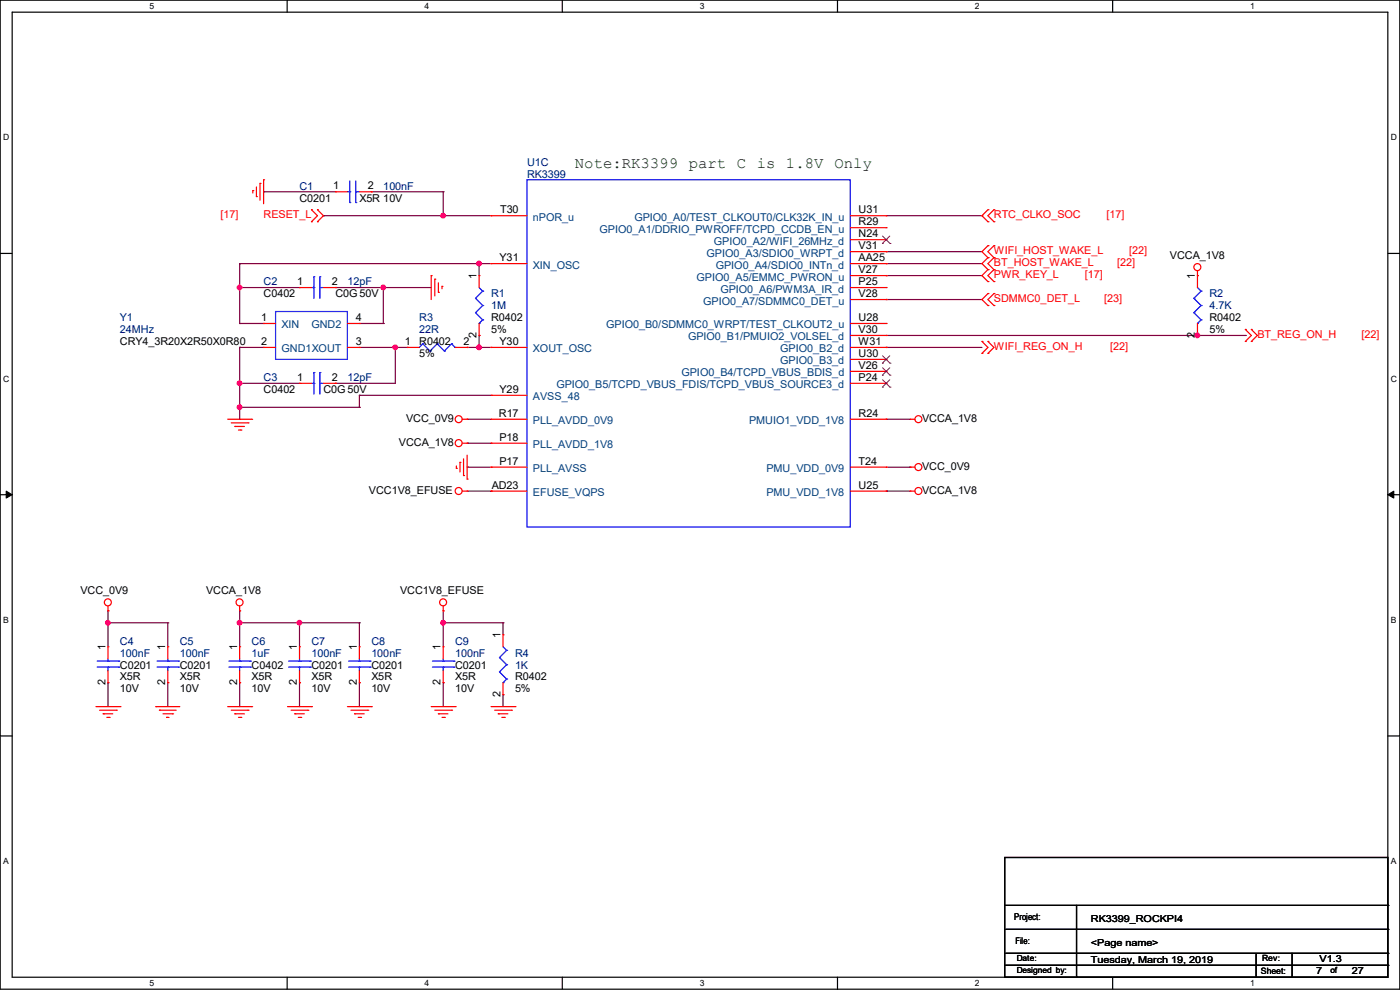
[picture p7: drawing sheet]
<svg xmlns="http://www.w3.org/2000/svg" width="297mm" height="210mm" viewBox="0 0 297 210" stroke-linecap="round" stroke-linejoin="round" font-family="sans-serif">
<path d="M0 0h297v209.8h-297zM2.6 2.6h291.8v204.7h-291.8z" fill="none" stroke="#000" stroke-width=".25"/>
<g fill="#fff">
<path d="M31.7 .3h1v2h-1z"/>
<path d="M31.7 207.6h1v1.9h-1z"/>
</g>
<path d="M60.9 0v2.6M60.9 207.3v2.5" fill="none" stroke="#000" stroke-width=".25"/>
<g fill="#fff">
<path d="M90.1 .3h1v2h-1z"/>
<path d="M90.1 207.6h1v1.9h-1z"/>
</g>
<path d="M119.3 0v2.6M119.3 207.3v2.5" fill="none" stroke="#000" stroke-width=".25"/>
<g fill="#fff">
<path d="M148.5 .3h.9v2h-.9z"/>
<path d="M148.5 207.6h.9v1.9h-.9z"/>
</g>
<path d="M177.7 0v2.6M177.7 207.3v2.5" fill="none" stroke="#000" stroke-width=".25"/>
<g fill="#fff">
<path d="M206.8 .3h1v2h-1z"/>
<path d="M206.8 207.6h1v1.9h-1z"/>
</g>
<path d="M236.1 0v2.6M236.1 207.3v2.5" fill="none" stroke="#000" stroke-width=".25"/>
<g fill="#fff">
<path d="M265.2 .3h1v2h-1z"/>
<path d="M265.2 207.6h1v1.9h-1z"/>
<path d="M.7 28.2h1.2v1.9h-1.2z"/>
<path d="M295.1 28.2h1.2v1.9h-1.2z"/>
<path d="M.7 79.3h1.2v2h-1.2z"/>
<path d="M295.1 79.3h1.2v2h-1.2z"/>
</g>
<path d="M0 53.8h2.6M294.4 53.8h2.6" fill="none" stroke="#000" stroke-width=".25"/>
<g fill="#fff">
<path d="M.7 130.5h1.2v2h-1.2z"/>
<path d="M295.1 130.5h1.1v2h-1.1z"/>
</g>
<path d="M0 104.9h2.6M294.4 104.9h2.6" fill="none" stroke="#000" stroke-width=".25"/>
<path d="M1.3 104.2l1.3 .7-1.3 .8zM294.4 104.9l1.3-.7v1.5z" fill="#000" stroke="#000" stroke-width=".21"/>
<g fill="#fff">
<path d="M.7 181.7h1.2v2h-1.2z"/>
<path d="M295.1 181.7h1.1v2h-1.1z"/>
</g>
<g fill="none" stroke="#000" stroke-width=".25">
<path d="M0 156.1h2.6M294.4 156.1h2.6M213.1 181.9h81.3v25.4h-81.3zM213.1 192.1h81.3M213.4 197.1h81M228.4 192.1v15.2M294.4 192.1h.1M294.4 197.1h.1M213.1 204.8h81.3M213.4 202.2h81M228.4 207.3h.1M266.5 207.3h.1"/>
<path d="M266.5 202.5v4.8M274.1 207.3h.1M274.1 202.2v5.1M294.4 202.2h.1M294.4 204.8h.1"/>
</g>
<g fill="none" stroke="#800040" stroke-width=".25">
<path d="M50.8 55.9h.1M50.8 55.9h53.4M50.8 55.9v12.7M55.9 40.7h.1M55.9 40.7h15.3M68.6 45.8h.1M68.6 45.8h35.6M78.8 40.7h.1M78.8 40.7h15.2M94 40.7h.1M94 45.8h.1M94 40.7v5.1"/>
<path d="M101.6 55.9h.1M101.6 55.9v2.6M188 53.4h.1M188 55.9h.1M188 58.5h.1M188 45.8h20.3M188 55.9h20.3M188 53.4h20.3M188 58.5h20.3M208.3 45.8h.1M50.8 73.7h.1M50.8 61h.1"/>
<path d="M50.8 68.6h.1M50.8 73.7h5.1M50.8 73.7v15.2M50.8 61h12.7M50.8 68.6h5.1M71.2 61h.1M71.2 61h20.3M76.2 73.7h10.2M76.2 68.6h5.1M81.3 61h.1M81.3 68.6h.1M81.3 61v7.6"/>
<path d="M83.9 73.7h.1M83.9 73.7v7.6h-12.7M99.1 73.7h.1M99.1 73.7h5.1M101.6 71.2h.1M101.6 73.7h.1M101.6 71.2v2.5M188 63.5h.1M188 73.7h.1M188 73.7h20.3M188 63.5h20.3M188 71.2h76.2"/>
<path d="M254 71.2h.1M264.2 71.2h.1M50.8 81.3h.1M50.8 86.4h.1M50.8 88.9h.1M50.8 81.3h12.7M50.8 86.4h25.4M71.2 81.3h.1M76.2 83.9h.1M76.2 86.4h.1M76.2 83.9h28M76.2 83.9v2.5"/>
<path d="M99.1 99.1h.1M99.1 94h.1M99.1 88.9h.1M99.1 99.1h5.1M99.1 94h5.1M99.1 88.9h5.1M188 88.9h.1M188 99.1h5.1M188 88.9h5.1M193.1 99.1h.1M99.1 104.2h5.1M104.2 104.2h.1"/>
<path d="M188 104.2h.1M188 104.2h5.1M22.9 129.6h.1M22.9 132.1h.1M22.9 129.6v7.6M22.9 132.1h12.7M35.6 132.1h.1M35.6 132.1v5.1M50.8 129.6h.1M50.8 132.1h.1M50.8 129.6v7.6M50.8 132.1h25.4"/>
<path d="M63.5 132.1h.1M63.5 132.1v5.1M76.2 132.1h.1M76.2 132.1v5.1M94 129.6h.1M94 132.1h.1M94 129.6v7.6M94 132.1h12.7M106.7 132.1h.1M106.7 132.1v2.6M22.9 144.8h.1M22.9 144.8v5.1"/>
<path d="M35.6 144.8h.1M35.6 144.8v5.1M50.8 144.8h.1M50.8 144.8v5.1M63.5 144.8h.1M63.5 144.8v5.1M76.2 144.8h.1M76.2 144.8v5.1M94 144.8h.1M94 144.8v5.1M106.7 147.4h.1M106.7 147.4v2.5"/>
</g>
<g fill="#f0f" stroke="#f0f" stroke-width=".25">
<circle cx="101.6" cy="73.7" r=".49"/>
<circle cx="94" cy="45.7" r=".49"/>
<circle cx="83.8" cy="73.7" r=".49"/>
<circle cx="101.6" cy="55.9" r=".49"/>
<circle cx="50.8" cy="81.3" r=".49"/>
<circle cx="50.8" cy="61" r=".49"/>
<circle cx="81.3" cy="61" r=".49"/>
<circle cx="50.8" cy="86.4" r=".49"/>
<circle cx="254" cy="71.1" r=".49"/>
<circle cx="94" cy="132.1" r=".49"/>
<circle cx="63.5" cy="132.1" r=".49"/>
<circle cx="50.8" cy="132.1" r=".49"/>
<circle cx="22.9" cy="132.1" r=".49"/>
</g>
<g fill="none" stroke="#f00" stroke-width=".25">
<path d="M54.4 39.7v2M55.2 38.9h.1M55.2 38.9v3.6M55.9 38.1h.1M55.9 38.1v5.1M53.6 40.4h.1M53.6 40.4v.5M54.4 41.7h.1M66.1 44.5h.1M66.1 47h.1M66.1 44.5l1.3 1.3-1.3 1.2M67.4 47h.1"/>
<path d="M67.4 44.5h.1M67.4 44.5l1.2 1.3-1.2 1.2M71.2 40.7h.1M71.2 40.7h2.5M76.2 40.7h2.6M78.8 40.7h.1M91.5 58.5h.1M91.5 58.5v5M92.2 59.2h.1M92.2 59.2v3.6M93 60v2M101.6 58.5h.1"/>
<path d="M101.6 58.5v2.5M104.2 55.9h.1M104.2 45.8h.1M104.2 55.9h7.6M104.2 45.8h7.6M180.4 55.9h7.6M180.4 45.8h7.6M180.4 48.3h7.6M180.4 50.8h7.6M180.4 53.4h7.6M180.4 58.5h7.6M188 45.8h.1"/>
<path d="M188 48.3h.1M188 50.8h.1M188 55.9h.1M188 53.4h.1M188 58.5h.1M209.6 47h.1M209.6 44.5h.1M209.6 52.1h.1M209.6 54.7h.1M209.6 57.2h.1M209.6 59.7h.1M209.6 44.5l-1.3 1.3 1.3 1.2"/>
<path d="M209.6 52.1l-1.3 1.3 1.3 1.3M209.6 54.7l-1.3 1.2 1.3 1.3M209.6 57.2l-1.3 1.3 1.3 1.2M210.9 44.5h.1M210.9 47h.1M210.9 54.7h.1M210.9 52.1h.1M210.9 57.2h.1M210.9 59.7h.1M210.9 44.5l-1.3 1.3 1.3 1.2M210.9 52.1l-1.3 1.3 1.3 1.3M210.9 54.7l-1.3 1.2 1.3 1.3"/>
<path d="M210.9 57.2l-1.3 1.3 1.3 1.2M254 58.5h.1M254 57.4v3.6M55.9 68.6h.1M55.9 73.7h.1M55.9 73.7h2.6M55.9 68.6h2.6M63.5 61h.1M63.5 61h2.6M68.6 61h2.6M71.2 61h.1M73.7 73.7h2.5"/>
<path d="M73.7 68.6h2.5M76.2 73.7h.1M76.2 68.6h.1M86.4 73.7h.1M86.4 73.7h2.5M93 62h.1M93.8 60.7h.1M93.8 60.7v.6M96.6 73.7h2.5M99.1 73.7h.1M101.6 71.2h.1M101.6 68.6v2.6"/>
<path d="M104.2 73.7h.1M104.2 73.7h7.6M180.4 61h7.6M180.4 73.7h7.6M180.4 78.8h7.6M180.4 76.2h7.6M180.4 71.2h7.6M180.4 68.6h7.6M180.4 63.5h7.6M188 78.8h.1M188 76.2h.1M188 73.7h.1"/>
<path d="M188 71.2h.1M188 68.6h.1M188 63.5h.1M188 61h.1M208.3 75h.1M208.3 72.4h.1M208.3 72.4l1.3 1.3-1.3 1.3M209.6 64.8h.1M209.6 62.3h.1M209.6 75h.1M209.6 72.4h.1M209.6 62.3l-1.3 1.2 1.3 1.3"/>
<path d="M209.6 72.4l1.3 1.3-1.3 1.3M210.9 62.3h.1M210.9 64.8h.1M210.9 62.3l-1.3 1.2 1.3 1.3M254 71.2h.1M254 68.6v2.6M264.2 72.4h.1M264.2 69.9h.1M264.2 69.9l1.3 1.3-1.3 1.2M265.5 72.4h.1M265.5 69.9h.1M265.5 69.9l1.2 1.3-1.2 1.2"/>
<path d="M48.3 88.9h5.1M49.1 89.7h3.5M49.8 90.5h.1M49.8 90.5h2.1M50.6 91.2h.5M51.1 91.2h.1M52.6 89.7h.1M53.4 88.9h.1M63.5 81.3h.1M63.5 81.3h2.6M68.6 81.3h2.6M71.2 81.3h.1"/>
<path d="M96.8 99.4h.1M96.8 98.8v.6M97.6 98.1h.1M97.6 98.1v2M98.1 94h1M98.1 88.9h1M98.3 97.3v3.6M99.1 94h.1M99.1 88.9h.1M99.1 96.6v5M104.2 99.1h.1M104.2 88.9h.1"/>
<path d="M104.2 94h.1M104.2 83.9h.1M104.2 94h7.6M104.2 88.9h7.6M104.2 99.1h7.6M104.2 83.9h7.6M180.4 88.9h7.6M180.4 99.1h7.6M180.4 81.3h7.6M188 81.3h.1M188 88.9h.1M188 99.1h.1"/>
<path d="M193.1 88.9h.1M193.1 99.1h.1M193.1 88.9h1M193.1 99.1h1M98.1 104.2h1M98.3 100.9h.1M99.1 101.6h.1M99.1 104.2h.1M104.2 104.2h.1M104.2 104.2h7.6M180.4 104.2h7.6M188 104.2h.1"/>
<path d="M193.1 104.2h.1M193.1 104.2h1M22.9 129.6h.1M22.9 137.2h.1M22.9 128.6v1M22.9 137.2v2.5M35.6 137.2h.1M35.6 137.2v2.5M50.8 129.6h.1M50.8 137.2h.1M50.8 128.6v1M50.8 137.2v2.5"/>
<path d="M63.5 137.2h.1M63.5 137.2v2.5M76.2 137.2h.1M76.2 137.2v2.5M94 129.6h.1M94 137.2h.1M94 128.6v1M94 137.2v2.5M106.7 134.7h.1M106.7 134.7v2.5M20.4 149.9h5M21.1 150.7h3.6"/>
<path d="M21.9 151.4h.1M21.9 151.4h2M22.6 152.2h.6M22.9 144.8h.1M22.9 142.3v2.5M23.2 152.2h.1M24.7 150.7h.1M25.4 149.9h.1M33.1 149.9h.1M33.1 149.9h5M33.8 150.7h.1M33.8 150.7h3.6"/>
<path d="M34.6 151.4h2M35.3 152.2h.1M35.3 152.2h.6M35.6 144.8h.1M35.6 142.3v2.5M36.6 151.4h.1M48.3 149.9h5.1M49.1 150.7h3.5M49.8 151.4h.1M49.8 151.4h2.1M50.6 152.2h.5M50.8 144.8h.1"/>
<path d="M50.8 142.3v2.5M51.1 152.2h.1M52.6 150.7h.1M53.4 149.9h.1M61 149.9h5.1M61.8 150.7h3.5M62.5 151.4h.1M62.5 151.4h2.1M63.3 152.2h.5M63.5 144.8h.1M63.5 142.3v2.5M63.8 152.2h.1"/>
<path d="M65.3 150.7h.1M66.1 149.9h.1M73.7 149.9h5.1M74.5 150.7h3.5M75.2 151.4h.1M75.2 151.4h2.1M76 152.2h.5M76.2 144.8h.1M76.2 142.3v2.5M76.5 152.2h.1M78 150.7h.1M78.8 149.9h.1"/>
<path d="M91.5 149.9h5.1M92.2 150.7h3.6M93 151.4h.1M93 151.4h2M93.8 152.2h.5M94 144.8h.1M94 142.3v2.5M94.3 152.2h.1M95.8 150.7h.1M96.6 149.9h.1M104.2 149.9h5.1M104.9 150.7h3.6"/>
<path d="M105.7 151.4h.1M105.7 151.4h2M106.5 152.2h.5M106.7 147.4h.1M106.7 144.8v2.6M107 152.2h.1M108.5 150.7h.1M109.3 149.9h.1"/>
<circle cx="254" cy="56.7" r=".74"/>
<circle cx="97.3" cy="88.9" r=".74"/>
<circle cx="97.3" cy="94" r=".74"/>
<circle cx="194.8" cy="88.9" r=".74"/>
<circle cx="194.8" cy="99.1" r=".74"/>
<circle cx="97.3" cy="104.2" r=".74"/>
<circle cx="194.8" cy="104.2" r=".74"/>
<circle cx="22.9" cy="127.8" r=".74"/>
<circle cx="50.8" cy="127.8" r=".74"/>
<circle cx="94" cy="127.8" r=".74"/>
</g>
<g fill="none" stroke="#00f" stroke-width=".25">
<path d="M74.2 38.4v4.6M75.5 38.4v4.6M111.8 38.1h68.6v73.7h-68.6zM66.6 58.7h.1M66.6 58.7v4.6M67.9 58.7h.1M67.9 58.7v4.6M73.7 40.7h.5M74.2 40.7h.1M74.2 43h.1M75.5 43h.1M75.5 40.7h.1"/>
<path d="M75.5 40.7h.7M58.5 66.1h15.2v10.1h-15.2zM66.1 61h.5M66.6 61h.1M66.6 79h.1M66.6 79v4.6M67.9 61h.1M67.9 79h.1M67.9 61h.7M67.9 79v4.6M89.7 72.9h.1M89.7 72.9l-.8 .8"/>
<path d="M89.7 72.9l1.5 1.6M91.2 74.5h.1M92.8 72.9h.1M92.8 72.9l-1.6 1.6M92.8 72.9l1.5 1.6M94.3 74.5h.1M95.8 72.9h.1M95.8 72.9l-1.5 1.6M95.8 72.9l.8 .8M96.6 73.7h.1M100.9 63.3h.1M100.9 66.3h.1"/>
<path d="M100.9 63.3l1.5 1.5M100.9 66.3l1.5 1.6M101.6 68.6h.1M101.6 61l.8 .8M102.4 61.8h.1M102.4 64.8h.1M102.4 67.9h.1M102.4 61.8l-1.5 1.5M102.4 64.8l-1.5 1.5M102.4 67.9l-.8 .7M253.3 63.3h.1M253.3 66.3h.1"/>
<path d="M253.3 63.3l1.5 1.5M253.3 66.3l1.5 1.6M254 68.6h.1M254 61l.8 .8M254.8 61.8h.1M254.8 64.8h.1M254.8 67.9h.1M254.8 61.8l-1.5 1.5M254.8 64.8l-1.5 1.5M254.8 67.9l-.8 .7M66.1 81.3h.5M66.6 81.3h.1"/>
<path d="M67.9 81.3h.1M67.9 81.3h.7M22.9 139.7v.6M35.6 139.7v.6M50.8 139.7v.6M63.5 139.7v.6M76.2 139.7v.6M94 139.7v.6M106 139.5h.1M106 139.5l1.5 1.5M106.7 137.2l.8 .8M107.5 138h.1"/>
<path d="M107.5 138l-1.5 1.5M20.6 141.5h4.6M20.6 140.3h4.6M22.9 140.3h.1M22.9 141.5h.1M22.9 141.5v.8M25.2 141.5h.1M25.2 140.3h.1M33.3 141.5h4.6M33.3 140.3h4.6M35.6 140.3h.1M35.6 141.5h.1"/>
<path d="M35.6 141.5v.8M37.9 141.5h.1M37.9 140.3h.1M48.6 141.5h4.5M48.6 140.3h4.5M50.8 140.3h.1M50.8 141.5h.1M50.8 141.5v.8M53.1 141.5h.1M53.1 140.3h.1M61.3 141.5h4.5M61.3 140.3h4.5"/>
<path d="M63.5 140.3h.1M63.5 141.5h.1M63.5 141.5v.8M65.8 141.5h.1M65.8 140.3h.1M74 141.5h4.5M74 140.3h4.5M76.2 140.3h.1M76.2 141.5h.1M76.2 141.5v.8M78.5 141.5h.1M78.5 140.3h.1"/>
<path d="M91.7 141.5h4.6M91.7 140.3h4.6M94 140.3h.1M94 141.5h.1M94 141.5v.8M96.3 141.5h.1M96.3 140.3h.1M106 142.5h.1M106 142.5l1.5 1.6M106.7 144.8h.1M107.5 141h.1M107.5 144.1h.1"/>
<path d="M107.5 141l-1.5 1.5M107.5 144.1l-.8 .7"/>
</g>
<g fill="none" stroke="#804000" stroke-width=".21">
<path d="M187.2 51.6h.1M187.2 50.1l1.6 1.5M188.8 50.1l-1.6 1.5M188.8 51.6h.1M187.2 79.6h.1M187.2 77h.1M187.2 78l1.6 1.6M187.2 75.5l1.6 1.5M188.8 78l-1.6 1.6M188.8 75.5l-1.6 1.5M188.8 79.6h.1M188.8 77h.1"/>
<path d="M187.2 82.1h.1M187.2 80.6l1.6 1.5M188.8 80.6l-1.6 1.5M188.8 82.1h.1"/>
</g>
<g font-size="3.3" fill="#004000">
<text x="122" y="35.7">Note:RK3399 part C is 1.8V</text>
<text x="177" y="35.7">Only</text>
</g>
<g font-size="2.3" fill="#000080">
<text x="111.8" y="35.1">U1C</text>
<text x="63.5" y="40.2">C1</text>
<text x="81.3" y="40.2">100nF</text>
<text x="111.8" y="37.7">RK3399</text>
<text x="55.9" y="60.5">C2</text>
<text x="73.7" y="60.5">12pF</text>
<text x="104.2" y="63.1">R1</text>
<text x="104.2" y="65.6">1M</text>
<text x="256.6" y="63.1">R2</text>
<text x="256.6" y="65.6">4.7K</text>
<text x="25.4" y="68.2">Y1</text>
<text x="25.4" y="70.7">24MHz</text>
<text x="88.9" y="68.2">R3</text>
<text x="88.9" y="70.7">22R</text>
<text x="55.9" y="80.9">C3</text>
<text x="73.7" y="80.9">12pF</text>
<text x="25.4" y="136.7">C4</text>
<text x="38.1" y="136.7">C5</text>
<text x="53.4" y="136.7">C6</text>
<text x="66.1" y="136.7">C7</text>
<text x="78.8" y="136.7">C8</text>
<text x="96.6" y="136.7">C9</text>
<text x="25.4" y="139.3">100nF</text>
<text x="38.1" y="139.3">100nF</text>
<text x="53.4" y="139.3">1uF</text>
<text x="66.1" y="139.3">100nF</text>
<text x="78.8" y="139.3">100nF</text>
<text x="96.6" y="139.3">100nF</text>
<text x="109.3" y="139.3">R4</text>
<text x="109.3" y="141.8">1K</text>
</g>
<g font-size="2.3">
<text x="70.7" y="40.1">1</text>
<text x="78" y="40.1">2</text>
<text x="63.5" y="42.8">C0201</text>
<text x="76.2" y="42.8">X5R 10V</text>
<text x="106.1" y="45.2">T30</text>
<text x="182.2" y="45.2">U31</text>
<text x="182.2" y="47.8">R29</text>
<text x="182.2" y="50.3">N24</text>
<text x="182.2" y="52.8">V31</text>
<text x="101.1" y="59.2" transform="rotate(-90 101.1 59.2)">1</text>
<text x="106" y="55.4">Y31</text>
<text x="182.2" y="55.4">AA25</text>
<text x="182.2" y="57.9">V27</text>
<text x="248.2" y="54.9">VCCA_1V8</text>
<text x="253.5" y="59.2" transform="rotate(-90 253.5 59.2)">1</text>
<text x="55.9" y="63.1">C0402</text>
<text x="63" y="60.5">1</text>
<text x="70.4" y="60.5">2</text>
<text x="71.2" y="63.1">C0G50V</text>
<text x="182.2" y="63">V28</text>
<text x="182.2" y="60.5">P25</text>
<text x="55.4" y="68.1">1</text>
<text x="75.5" y="68.1">4</text>
<text x="101.1" y="71.7" transform="rotate(-90 101.1 71.7)">2</text>
<text x="104.2" y="68.2">R0402</text>
<text x="104.2" y="70.7">5%</text>
<text x="182.2" y="70.6">V30</text>
<text x="182.2" y="68.1">U28</text>
<text x="253.5" y="71.7" transform="rotate(-90 253.5 71.7)">2</text>
<text x="256.6" y="68.2">R0402</text>
<text x="256.6" y="70.7">5%</text>
<text x="25.4" y="73.2">CRY4_3R20X2R50X0R80</text>
<text x="55.4" y="73.2">2</text>
<text x="75.5" y="73.2">3</text>
<text x="85.9" y="73.2">1</text>
<text x="88.9" y="73.2">R0402</text>
<text x="88.9" y="75.8">5%</text>
<text x="98.3" y="73.2">2</text>
<text x="106" y="73.2">Y30</text>
<text x="182.2" y="75.7">U30</text>
<text x="182.2" y="73.2">W31</text>
<text x="55.9" y="83.4">C0402</text>
<text x="63" y="80.8">1</text>
<text x="68.6" y="83.4">C0G50V</text>
<text x="70.4" y="80.8">2</text>
<text x="106" y="83.3">Y29</text>
<text x="182.2" y="78.2">V26</text>
<text x="182.2" y="80.8">P24</text>
<text x="86.1" y="89.5">VCC_0V9</text>
<text x="105.8" y="88.4">R17</text>
<text x="182.2" y="88.4">R24</text>
<text x="195.6" y="89.5">VCCA_1V8</text>
<text x="84.6" y="94.6">VCCA_1V8</text>
<text x="106" y="93.5">P18</text>
<text x="106" y="98.6">P17</text>
<text x="182.2" y="98.6">T24</text>
<text x="195.6" y="99.7">VCC_0V9</text>
<text x="78.3" y="104.7">VCC1V8_EFUSE</text>
<text x="104.3" y="103.6">AD23</text>
<text x="182.2" y="103.6">U25</text>
<text x="195.6" y="104.7">VCCA_1V8</text>
<text x="17.1" y="126.1">VCC_0V9</text>
<text x="43.7" y="126.1">VCCA_1V8</text>
<text x="84.9" y="126.1">VCC1V8_EFUSE</text>
<text x="22.4" y="138" transform="rotate(-90 22.4 138)">1</text>
<text x="35.1" y="138" transform="rotate(-90 35.1 138)">1</text>
<text x="50.3" y="138" transform="rotate(-90 50.3 138)">1</text>
<text x="63" y="138" transform="rotate(-90 63 138)">1</text>
<text x="75.7" y="138" transform="rotate(-90 75.7 138)">1</text>
<text x="93.5" y="138" transform="rotate(-90 93.5 138)">1</text>
<text x="106.2" y="135.4" transform="rotate(-90 106.2 135.4)">1</text>
<text x="25.4" y="141.8">C0201</text>
<text x="38.1" y="141.8">C0201</text>
<text x="53.4" y="141.8">C0402</text>
<text x="66.1" y="141.8">C0201</text>
<text x="78.8" y="141.8">C0201</text>
<text x="96.6" y="141.8">C0201</text>
<text x="22.4" y="145.3" transform="rotate(-90 22.4 145.3)">2</text>
<text x="25.4" y="144.4">X5R</text>
<text x="25.4" y="146.9">10V</text>
<text x="35.1" y="145.3" transform="rotate(-90 35.1 145.3)">2</text>
<text x="38.1" y="144.4">X5R</text>
<text x="38.1" y="146.9">10V</text>
<text x="50.3" y="145.3" transform="rotate(-90 50.3 145.3)">2</text>
<text x="53.4" y="144.4">X5R</text>
<text x="53.4" y="146.9">10V</text>
<text x="63" y="145.3" transform="rotate(-90 63 145.3)">2</text>
<text x="66.1" y="144.4">X5R</text>
<text x="66.1" y="146.9">10V</text>
<text x="75.7" y="145.3" transform="rotate(-90 75.7 145.3)">2</text>
<text x="78.8" y="144.4">X5R</text>
<text x="78.8" y="146.9">10V</text>
<text x="93.5" y="145.3" transform="rotate(-90 93.5 145.3)">2</text>
<text x="96.6" y="144.4">X5R</text>
<text x="96.6" y="146.9">10V</text>
<text x="106.2" y="147.9" transform="rotate(-90 106.2 147.9)">2</text>
<text x="109.3" y="144.4">R0402</text>
<text x="109.3" y="146.9">5%</text>
</g>
<g font-size="2.3" fill="#f00">
<text x="46.8" y="46.3">[17]</text>
<text x="55.9" y="46.3">RESET_L</text>
<text x="210.9" y="46.3">RTC_CLKO_SOC</text>
<text x="234.7" y="46.3">[17]</text>
<text x="210.9" y="53.9">WIFI_HOST_WAKE_L</text>
<text x="239.6" y="53.9">[22]</text>
<text x="210.9" y="56.5">BT_HOST_WAKE_L</text>
<text x="210.9" y="59">PWR_KEY_L</text>
<text x="230.2" y="59">[17]</text>
<text x="237" y="56.5">[22]</text>
<text x="210.9" y="64.1">SDMMC0_DET_L</text>
<text x="234.2" y="64.1">[23]</text>
<text x="266.7" y="71.7">BT_REG_ON_H</text>
<text x="288.8" y="71.7">[22]</text>
<text x="210.9" y="74.3">WIFI_REG_ON_H</text>
<text x="235.5" y="74.3">[22]</text>
</g>
<g font-size="2.3" fill="#004080">
<text x="113.1" y="46.8">nPOR_u</text>
<text x="134.6" y="46.8">GPIO0_A0/TEST_CLKOUT0/CLK32K_IN_u</text>
<text x="127.2" y="49.4">GPIO0_A1/DDRIO_PWROFF/TCPD_CCDB_EN_u</text>
<text x="151.5" y="51.9">GPIO0_A2/WIFI_26MHz_d</text>
<text x="113.1" y="57">XIN_OSC</text>
<text x="147.8" y="59.5">GPIO0_A5/EMMC_PWRON_u</text>
<text x="149.9" y="54.4">GPIO0_A3/SDIO0_WRPT_d</text>
<text x="151.9" y="57">GPIO0_A4/SDIO0_INTn_d</text>
<text x="149.2" y="64.6">GPIO0_A7/SDMMC0_DET_u</text>
<text x="152.8" y="62.1">GPIO0_A6/PWM3A_IR_d</text>
<text x="59.7" y="69.7">XIN</text>
<text x="66.1" y="69.7">GND2</text>
<text x="128.6" y="69.7">GPIO0_B0/SDMMC0_WRPT/TEST_CLKOUT2_u</text>
<text x="59.7" y="74.8">GND1XOUT</text>
<text x="113.1" y="74.8">XOUT_OSC</text>
<text x="146" y="72.2">GPIO0_B1/PMUIO2_VOLSEL_d</text>
<text x="165.5" y="77.3">GPIO0_B3_d</text>
<text x="165.5" y="74.8">GPIO0_B2_d</text>
<text x="118" y="82.4">GPIO0_B5/TCPD_VBUS_FDIS/TCPD_VBUS_SOURCE3_d</text>
<text x="144.6" y="79.8">GPIO0_B4/TCPD_VBUS_BDIS_d</text>
<text x="113.1" y="84.9">AVSS_48</text>
<text x="113.1" y="90">PLL_AVDD_0V9</text>
<text x="113.1" y="95.1">PLL_AVDD_1V8</text>
<text x="158.9" y="90">PMUIO1_VDD_1V8</text>
<text x="113.1" y="100.2">PLL_AVSS</text>
<text x="162.6" y="100.2">PMU_VDD_0V9</text>
<text x="113.1" y="105.2">EFUSE_VQPS</text>
<text x="162.6" y="105.2">PMU_VDD_1V8</text>
</g>
<g font-size="2">
<text x="215.2" y="195.2">Project:</text>
<text x="231.4" y="195.5">RK3399_ROCKPI4</text>
<text x="231.4" y="200.6">&lt;Page name&gt;</text>
<text x="231.4" y="204.4">Tuesday, March 19, 2019</text>
<text x="279.2" y="206.7">7</text>
<text x="280" y="204.1">V1.3</text>
<text x="286.8" y="206.7">27</text>
</g>
<g font-size="1.9">
<text x="215.4" y="200.3">File:</text>
<text x="267.5" y="206.7">Sheet:</text>
</g>
<g font-size="1.8">
<text x="31.7" y="1.9">5</text>
<text x="90.1" y="1.9">4</text>
<text x="148.5" y="1.9">3</text>
<text x="206.8" y="1.9">2</text>
<text x="265.2" y="1.9">1</text>
<text x=".7" y="29.8">D</text>
<text x="295.1" y="29.8">D</text>
<text x=".7" y="80.9">C</text>
<text x="295.1" y="80.9">C</text>
<text x=".7" y="132.1">B</text>
<text x="295.1" y="132.1">B</text>
<text x=".7" y="183.3">A</text>
<text x="295.1" y="183.3">A</text>
<text x="215.7" y="203.8">Date:</text>
<text x="267.8" y="203.9">Rev:</text>
<text x="31.7" y="209.2">5</text>
<text x="90.1" y="209.2">4</text>
<text x="148.5" y="209.2">3</text>
<text x="206.8" y="209.2">2</text>
<text x="215.7" y="206.4">Designed by:</text>
<text x="265.2" y="209.2">1</text>
<text x="282.2" y="206.4">of</text>
</g>
</svg>
